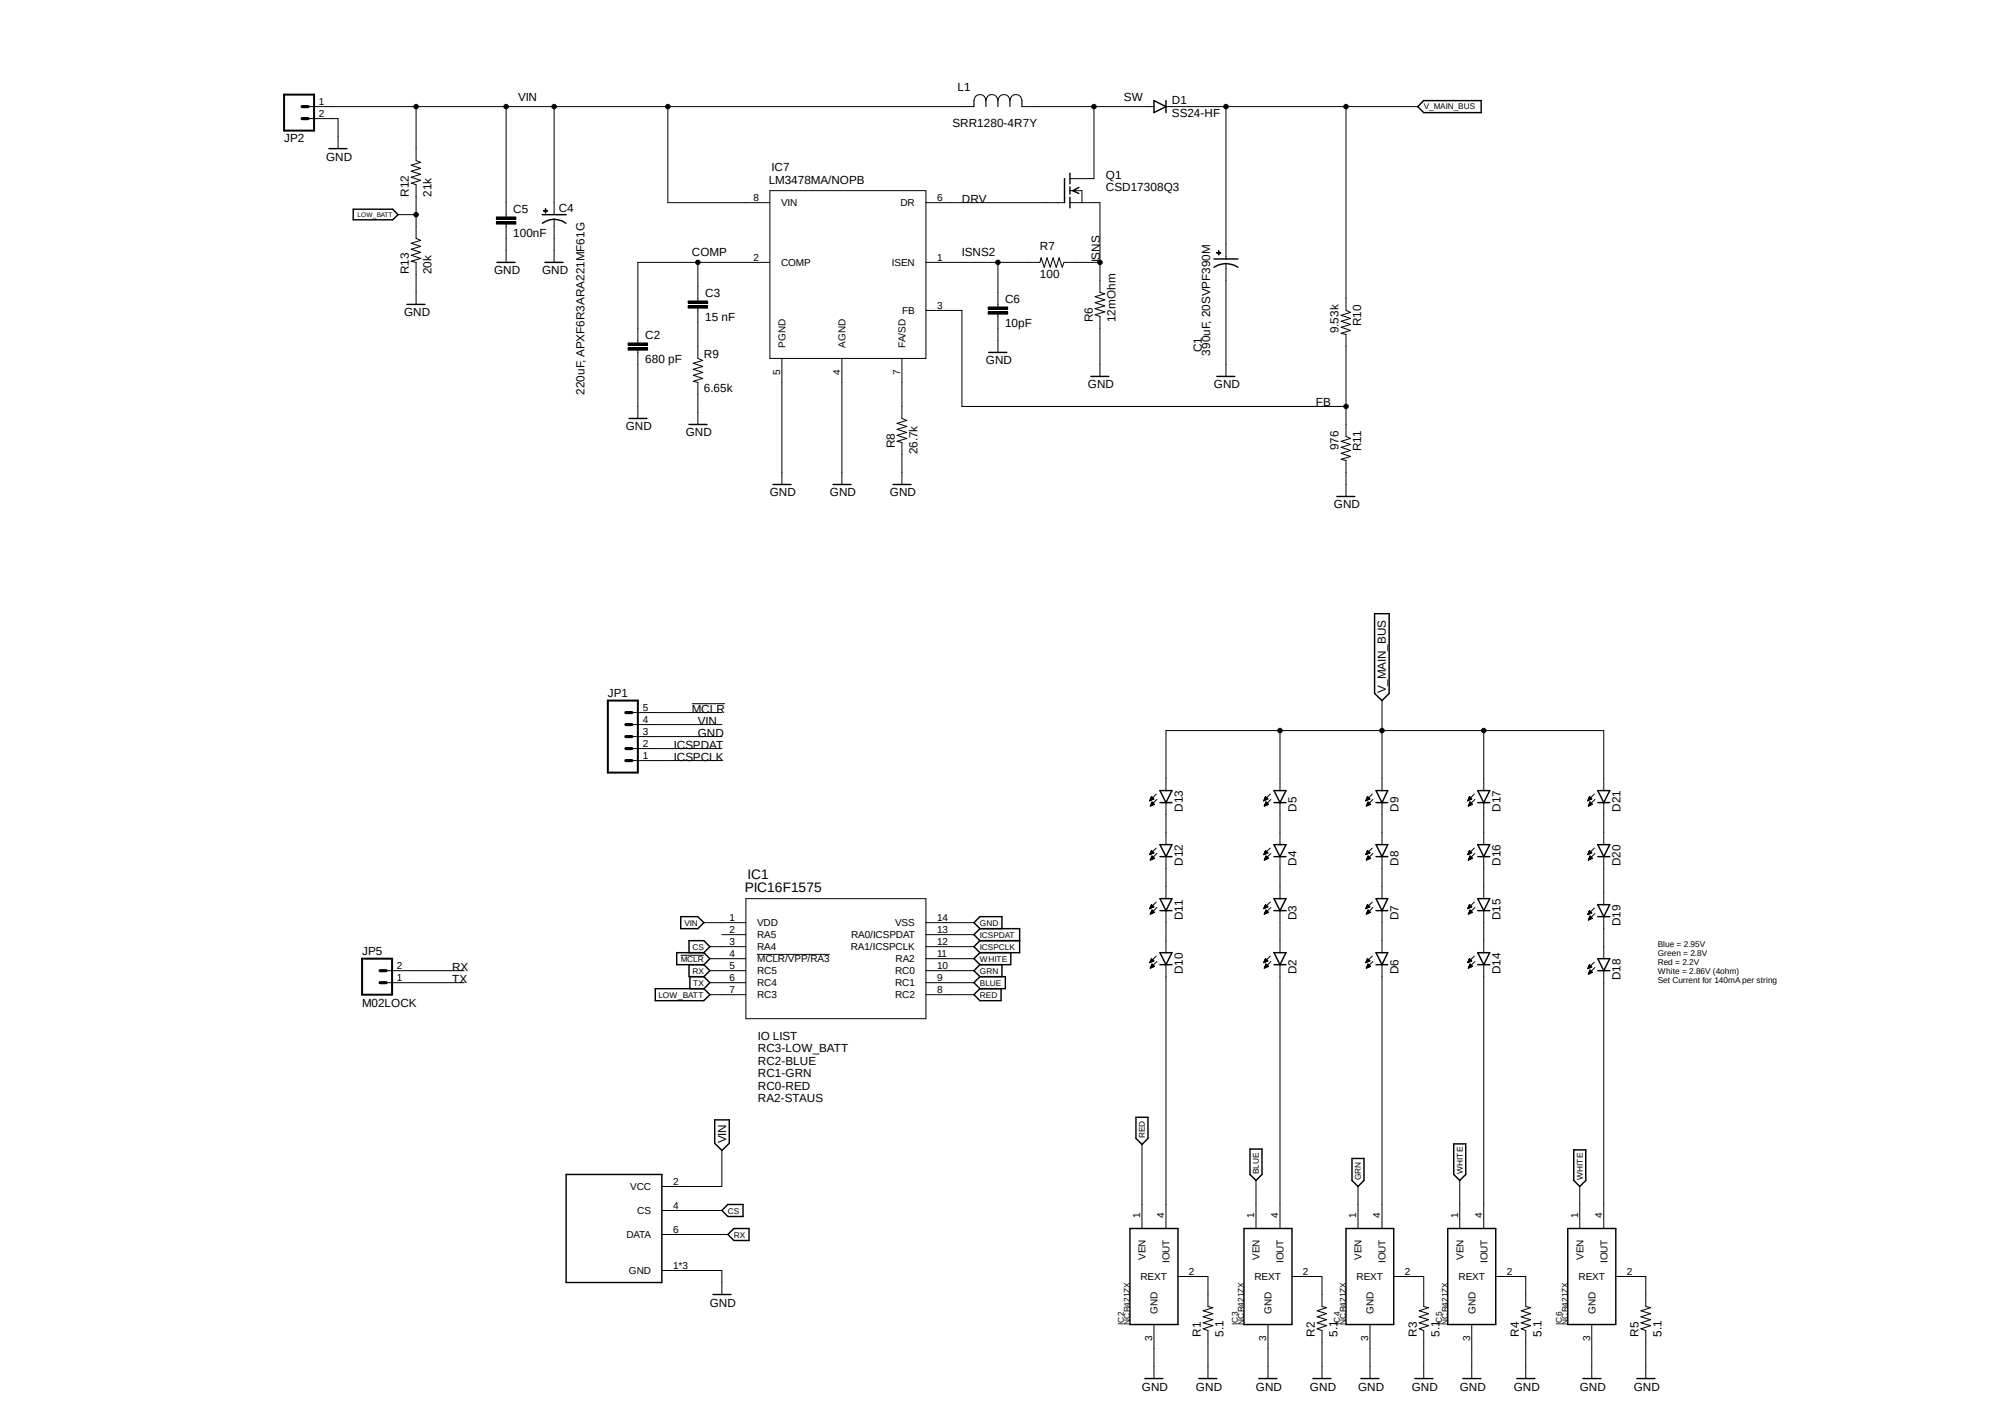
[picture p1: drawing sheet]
<svg xmlns="http://www.w3.org/2000/svg" width="297mm" height="210mm" viewBox="0 0 297 210" stroke-linecap="round" stroke-linejoin="round" font-family="sans-serif">
<path d="M41.6 11.6l222.6 194.8M264.2 11.6l-222.6 194.8" fill="none" stroke="#fff" stroke-width=".15"/>
<g fill="none" stroke="#000" stroke-width=".15">
<path d="M45.6 15.8h98.7M45.6 17.6h4.5v4.4M61.6 15.8v8l.7 .2-1.4 .5 1.4 .4-1.4 .5 1.4 .4-1.4 .4 1.4 .5-1.4 .4 .7 .2v8l.7 .3-1.4 .4 1.4 .5-1.4 .4 1.4 .5-1.4 .4 1.4 .5-1.4 .4 .7 .2v6.2M75 15.8v16.3M82.1 15.8v16M98.9 15.8v14.2h15.1M144.3 14.9a.89 .89 0 0 1 .9-.9 .89 .89 0 0 1 .8 .9 .89 .89 0 0 1 .9-.9 .89 .89 0 0 1 .9 .9 .89 .89 0 0 1 .9-.9 .89 .89 0 0 1 .9 .9 .89 .89 0 0 1 .9-.9 .89 .89 0 0 1 .9 .9M151.4 15.8h19.5M162.1 15.8v10.7h-3.6M172.7 15.8h37.3M181.6 15.8v22.6M199.4 15.8v30.2l.7 .3-1.4 .4 1.4 .5-1.4 .4 1.4 .4-1.4 .5 1.4 .4-1.4 .5 .7 .1v15.1l.7 .3-1.4 .5 1.4 .4-1.4 .5 1.4 .4-1.4 .4 1.4 .5-1.4 .4 .7 .2v5.3"/>
<path d="M59 31.8h2.6M73.5 32.9h2.9v.3h-2.9zM73.5 32.1h2.9v.4h-2.9zM75 33.2v5.7M80.5 31.2h.6v.1h-.6zM80.8 30.9h.1v.6h-.1zM82.1 32.5v6.4M103.4 38.9v5.7M114 28.2h23.2v24.9h-23.2zM114 38.9h-19.5v11.9M137.2 38.9h16.9l.1-.7 .5 1.4 .4-1.4 .5 1.4 .4-1.4 .5 1.4 .4-1.4 .5 1.4 .2-.7h5.3M137.2 30h20.4"/>
<path d="M147.8 38.9v6.6M158.5 30h4.4v13.3l.8 .2-1.5 .4 1.5 .5-1.5 .4 1.5 .5-1.5 .4 1.5 .5-1.5 .4 .7 .3v8.9M158.5 28.2h1.8v1.8M180.3 37.4h.5v.1h-.5zM180.5 37.2h.1v.6h-.1zM181.6 39.1v16.7M93 51.5h2.9v.4h-2.9zM93 50.8h2.9v.3h-2.9zM94.5 51.9v10.1M101.9 45.3h2.9v.3h-2.9zM101.9 44.6h2.9v.3h-2.9zM103.4 45.6v7.5l.7 .3-1.4 .4 1.4 .5-1.4 .4 1.4 .5-1.4 .4 1.4 .4-1.4 .5 .7 .1v6.3"/>
<path d="M115.8 53.1v18.7M124.7 53.1v18.7M133.6 53.1v8.9l.7 .3-1.4 .4 1.4 .5-1.4 .4 1.4 .5-1.4 .4 1.4 .4-1.4 .5 .7 .1v6.3M137.2 46h5.3v14.2h56.9M146.4 46.2h2.9v.3h-2.9zM146.4 45.5h2.9v.3h-2.9zM147.8 46.5v5.7M93.6 112.6h13.3M93.6 110.9h13.3M93.6 109.1h13.3M93.6 107.3h13.3M93.6 105.5h13.3"/>
<path d="M102.5 104.2h4.9M170.3 118.6h.1M170.3 118.5h.2M170.3 118.5h.3M170.4 118.4h.3M170.4 118.4h.5M170.4 119.4h.1M170.4 118.3h.5M170.4 119.3h.2M170.4 119.3h.3M170.5 118.3h.4M170.5 118.2h.3"/>
<path d="M170.5 119.2h.3M170.5 118.1h.2M170.5 119.2h.4M170.5 119.1h.5M170.6 118h.1M170.6 119h.3M170.6 118l-.3 .6M170.6 118l.3 .3-.6 .3M170.6 118.9h.2M170.6 118.8h.1M170.6 118.8l-.2 .6M170.6 118.8l.4 .3-.6 .3"/>
<path d="M171.3 117.6l-1 1M171.4 118.4l-1 1M172.7 117.1v-8.9h64.9v8.9M172.7 118.9v6.2M187.2 118.6h.1M187.2 118.5h.2M187.2 118.5h.3M187.3 118.4h.3M187.3 118.4h.4M187.3 119.4h.1M187.3 118.3h.5M187.3 118.3h.4"/>
<path d="M187.3 119.3h.2M187.3 119.3h.3M187.4 118.2h.3M187.4 118.2h.2M187.4 119.2h.3M187.4 119.2h.4M187.4 118.1h.2M187.4 119.1h.5M187.4 119h.4M187.5 118l-.3 .6M187.5 118l.3 .3-.6 .3M187.5 118h.1"/>
<path d="M187.5 119h.3M187.5 119h.2M187.5 118.9h.2M187.5 118.8l-.2 .6M187.5 118.8l.4 .3-.6 .3M187.5 118.8h.1M188.2 117.6l-1 1M188.3 118.4l-1 1M189.6 108.2v8.9M189.6 118.9v6.2M202.3 118.6h.1M202.4 118.5h.1"/>
<path d="M202.4 118.5h.2M202.4 118.4h.3M202.4 118.4h.5M202.4 119.4h.1M202.4 118.3h.5M202.4 119.3h.2M202.4 119.3h.3M202.5 118.2h.3M202.5 118.2h.2M202.5 119.2h.3M202.5 119.2h.4M202.5 118.1h.2"/>
<path d="M202.5 118h.1M202.5 119.1h.5M202.5 119h.4M202.6 118h.1M202.6 119h.3M202.6 119h.2M202.6 118l-.3 .6M202.6 118l.3 .3-.6 .3M202.6 118.9h.2M202.6 118.8h.1M202.6 118.8l-.2 .6M202.6 118.8l.4 .3-.6 .3"/>
<path d="M203.3 117.6l-1 1M203.4 118.4l-1 1M204.7 103.8v13.3M204.7 118.9v6.2M217.4 118.6h.1M217.4 118.5h.2M217.5 118.5h.2M217.5 118.4h.3M217.5 118.4h.4M217.5 119.4h.1M217.6 118.3h.4M217.6 119.3h.1"/>
<path d="M217.6 119.3h.2M217.6 118.2h.3M217.6 118.2h.2M217.6 119.2h.3M217.6 119.2h.5M217.6 118.1h.2M217.6 118h.2M217.6 119.1h.5M217.6 119h.5M217.7 119h.3M217.7 119h.2M217.7 118.9h.2"/>
<path d="M217.7 118.8h.1M217.8 118.8h.1M217.8 118.8l-.3 .6M217.8 118.8l.3 .3M218 118.3l-.3-.3-.3 .6M218 118.3l-.6 .3M218.1 119.1l-.6 .3M218.4 117.6l-1 1M218.5 118.4l-1 1M219.8 108.2v8.9M219.8 118.9v6.2M235.2 118.6h.1"/>
<path d="M235.2 118.5h.1M235.2 118.5h.3M235.2 118.4h.4M235.3 118.4h.4M235.3 118.3h.5M235.3 119.4h.1M235.3 119.3h.2M235.3 119.3h.3M235.3 119.2h.4M235.4 118.2h.3M235.4 118.2h.2M235.4 119.2h.4"/>
<path d="M235.4 118.1h.2M235.4 118h.1M235.4 119.1h.5M235.4 119h.4M235.5 119h.3M235.5 119h.2M235.5 118.9h.2M235.5 118.8h.1M235.8 118.3l-.3-.3-.3 .6M235.8 118.3l-.6 .3M235.9 119.1l-.4-.3-.2 .6M235.9 119.1l-.6 .3"/>
<path d="M236.2 117.6l-1 1M236.3 118.4l-1 1M237.6 118.9v6.2M104.3 136.7h6.2M106.9 138.4h3.6M110.5 133.1h26.7v17.8h-26.7zM137.2 136.7h7.1M137.2 138.4h7.1M170.3 134.6h.1M170.3 126.6h.1M170.3 134.5h.2M170.3 134.5h.3"/>
<path d="M170.3 126.5h.2M170.3 126.5h.3M170.4 134.4h.3M170.4 134.4h.5M170.4 135.4h.1M170.4 126.4h.3M170.4 126.4h.5M170.4 127.4h.1M170.4 134.3h.5M170.4 135.3h.2M170.4 135.3h.3M170.4 126.3h.5"/>
<path d="M170.4 127.3h.2M170.4 127.3h.3M170.5 134.2h.4M170.5 134.2h.3M170.5 135.2h.3M170.5 126.2h.4M170.5 126.2h.3M170.5 127.2h.3M170.5 134.1h.2M170.5 135.2h.4M170.5 135.1h.5M170.5 126.1h.2"/>
<path d="M170.5 127.2h.4M170.5 127.1h.5M170.6 134h.1M170.6 135h.3M170.6 126h.1M170.6 127h.3M170.6 134l-.3 .6M170.6 134l.3 .3-.6 .3M170.6 126l-.3 .6M170.6 126l.3 .3-.6 .3M170.6 134.9h.2M170.6 126.9h.2"/>
<path d="M170.6 134.8h.1M170.6 126.8h.1M170.6 134.8l-.2 .6M170.6 134.8l.4 .3-.6 .3M170.6 126.8l-.2 .6M170.6 126.8l.4 .3-.6 .3M171.3 133.6l-1 1M171.3 125.6l-1 1M171.4 134.4l-1 1M171.4 126.4l-1 1M172.7 126.9v6.2M172.7 134.9v6.2"/>
<path d="M187.2 134.6h.1M187.2 126.6h.1M187.2 134.5h.2M187.2 134.5h.3M187.2 126.5h.2M187.2 126.5h.3M187.3 134.4h.3M187.3 134.4h.4M187.3 135.4h.1M187.3 126.4h.3M187.3 126.4h.4M187.3 127.4h.1"/>
<path d="M187.3 134.3h.5M187.3 134.2h.4M187.3 135.3h.2M187.3 135.3h.3M187.3 126.3h.5M187.3 126.2h.4M187.3 127.3h.2M187.3 127.3h.3M187.4 134.2h.3M187.4 134.2h.2M187.4 135.2h.3M187.4 135.2h.4"/>
<path d="M187.4 126.2h.3M187.4 126.2h.2M187.4 127.2h.3M187.4 127.2h.4M187.4 134.1h.2M187.4 135.1h.5M187.4 135h.4M187.4 126.1h.2M187.4 127.1h.5M187.4 127h.4M187.5 134l-.3 .6M187.5 134l.3 .3-.6 .3"/>
<path d="M187.5 134h.1M187.5 135h.3M187.5 126l-.3 .6M187.5 126l.3 .3-.6 .3M187.5 126h.1M187.5 127h.3M187.5 135h.2M187.5 134.9h.2M187.5 127h.2M187.5 126.9h.2M187.5 134.8l-.2 .6M187.5 134.8l.4 .3-.6 .3"/>
<path d="M187.5 134.8h.1M187.5 126.8l-.2 .6M187.5 126.8l.4 .3-.6 .3M187.5 126.8h.1M188.2 133.6l-1 1M188.2 125.6l-1 1M188.3 134.4l-1 1M188.3 126.4l-1 1M189.6 126.9v6.2M189.6 134.9v6.2M202.3 134.6h.1M202.3 126.6h.1"/>
<path d="M202.4 134.5h.1M202.4 134.5h.2M202.4 126.5h.1M202.4 126.5h.2M202.4 134.4h.3M202.4 134.4h.5M202.4 135.4h.1M202.4 126.4h.3M202.4 126.4h.5M202.4 127.4h.1M202.4 134.3h.5M202.4 134.2h.5"/>
<path d="M202.4 135.3h.2M202.4 135.3h.3M202.4 126.3h.5M202.4 126.2h.5M202.4 127.3h.2M202.4 127.3h.3M202.5 134.2h.3M202.5 134.2h.2M202.5 135.2h.3M202.5 135.2h.4M202.5 126.2h.3M202.5 126.2h.2"/>
<path d="M202.5 127.2h.3M202.5 127.2h.4M202.5 134.1h.2M202.5 134h.1M202.5 135.1h.5M202.5 135h.4M202.5 126.1h.2M202.5 126h.1M202.5 127.1h.5M202.5 127h.4M202.6 134h.1M202.6 135h.3"/>
<path d="M202.6 135h.2M202.6 126h.1M202.6 127h.3M202.6 127h.2M202.6 134l-.3 .6M202.6 134l.3 .3-.6 .3M202.6 126l-.3 .6M202.6 126l.3 .3-.6 .3M202.6 134.9h.2M202.6 134.8h.1M202.6 126.9h.2M202.6 126.8h.1"/>
<path d="M202.6 134.8l-.2 .6M202.6 134.8l.4 .3-.6 .3M202.6 126.8l-.2 .6M202.6 126.8l.4 .3-.6 .3M203.3 133.6l-1 1M203.3 125.6l-1 1M203.4 126.4l-1 1M203.4 134.4l-1 1M204.7 126.9v6.2M204.7 134.9v6.2M217.4 134.6h.1M217.4 134.5h.2"/>
<path d="M217.4 126.6h.1M217.4 126.5h.2M217.5 134.5h.2M217.5 134.4h.3M217.5 126.5h.2M217.5 126.4h.3M217.5 134.4h.4M217.5 135.4h.1M217.5 126.4h.4M217.5 127.4h.1M217.6 134.3h.4M217.6 134.2h.4"/>
<path d="M217.6 135.3h.1M217.6 135.3h.2M217.6 126.3h.4M217.6 126.2h.4M217.6 127.3h.1M217.6 127.3h.2M217.6 134.2h.3M217.6 134.2h.2M217.6 135.2h.3M217.6 135.2h.5M217.6 126.2h.3M217.6 126.2h.2"/>
<path d="M217.6 127.2h.3M217.6 127.2h.5M217.6 134.1h.2M217.6 134h.2M217.6 135.1h.5M217.6 135h.5M217.6 126.1h.2M217.6 126h.2M217.6 127.1h.5M217.6 127h.5M217.7 135h.3M217.7 135h.2"/>
<path d="M217.7 127h.3M217.7 127h.2M217.7 134.9h.2M217.7 134.8h.1M217.7 126.9h.2M217.7 126.8h.1M217.8 134.8h.1M217.8 126.8h.1M217.8 134.8l-.3 .6M217.8 134.8l.3 .3M217.8 126.8l-.3 .6M217.8 126.8l.3 .3"/>
<path d="M218 134.3l-.3-.3-.3 .6M218 134.3l-.6 .3M218 126.3l-.3-.3-.3 .6M218 126.3l-.6 .3M218.1 135.1l-.6 .3M218.1 127.1l-.6 .3M218.4 133.6l-1 1M218.4 125.6l-1 1M218.5 134.4l-1 1M218.5 126.4l-1 1M219.8 126.9v6.2M219.8 134.9v6.2"/>
<path d="M235.2 126.6h.1M235.2 126.5h.1M235.2 135.4h.1M235.2 135.4h.2M235.2 135.3h.3M235.2 126.5h.3M235.2 126.4h.4M235.3 135.3h.4M235.3 135.2h.5M235.3 126.4h.4M235.3 126.3h.5M235.3 127.4h.1"/>
<path d="M235.3 127.3h.2M235.3 136.2h.1M235.3 135.1h.4M235.3 126.2h.5M235.3 127.3h.3M235.3 127.2h.4M235.3 136.2h.2M235.3 136.1h.3M235.4 135h.2M235.4 126.2h.3M235.4 126.2h.2M235.4 127.2h.4"/>
<path d="M235.4 136.1h.4M235.4 136h.5M235.4 135h.1M235.4 134.9h.1M235.4 126.1h.2M235.4 126h.1M235.4 127.1h.5M235.4 127h.4M235.4 136h.4M235.4 135.9h.4M235.5 127h.3M235.5 127h.2"/>
<path d="M235.5 135.8h.3M235.5 126.9h.2M235.5 126.8h.1M235.5 135.8h.2M235.5 135.8h.1M235.5 135.7l-.2 .6M235.5 135.7l.4 .3M235.5 135.7h.1M235.8 135.2l-.3-.3-.3 .6M235.8 135.2l-.6 .3M235.8 126.3l-.3-.3-.3 .6M235.8 126.3l-.6 .3"/>
<path d="M235.9 136l-.6 .3M235.9 127.1l-.4-.3-.2 .6M235.9 127.1l-.6 .3M236.2 134.5l-1 1M236.2 125.6l-1 1M236.3 135.3l-1 1M236.3 126.4l-1 1M237.6 126.9v7.1M237.6 135.8v6.2M57.2 143.8h11.5M57.2 145.5h11.5M100.8 141.5h3.5"/>
<path d="M105.2 140.2h5.3M105.2 142h5.3M105.2 143.8h5.3M105.2 145.5h5.3M105.2 147.3h5.3M112.1 141.4h10.8M137.2 140.2h7.1M137.2 142h7.1M137.2 143.8h7.1M137.2 145.5h7.1M137.2 147.3h7.1M170.3 142.6h.1"/>
<path d="M170.3 142.5h.2M170.3 142.5h.3M170.4 142.4h.3M170.4 142.4h.5M170.4 143.4h.1M170.4 142.3h.5M170.4 143.3h.2M170.4 143.3h.3M170.5 142.2h.4M170.5 142.2h.3M170.5 143.2h.3M170.5 142.1h.2"/>
<path d="M170.5 143.2h.4M170.5 143.1h.5M170.6 142h.1M170.6 143h.3M170.6 142l-.3 .6M170.6 142l.3 .3-.6 .3M170.6 142.9h.2M170.6 142.8h.1M170.6 142.8l-.2 .6M170.6 142.8l.4 .3-.6 .3M171.3 141.6l-1 1M171.4 142.4l-1 1"/>
<path d="M172.7 142.9v39M187.2 142.6h.1M187.2 142.5h.2M187.2 142.5h.3M187.3 142.4h.3M187.3 142.4h.4M187.3 143.4h.1M187.3 142.3h.5M187.3 142.2h.4M187.3 143.3h.2M187.3 143.3h.3M187.4 142.2h.3"/>
<path d="M187.4 142.2h.2M187.4 143.2h.3M187.4 143.2h.4M187.4 142.1h.2M187.4 143.1h.5M187.4 143h.4M187.5 142h.1M187.5 142l-.3 .6M187.5 142l.3 .3-.6 .3M187.5 143h.3M187.5 143h.2M187.5 142.9h.2"/>
<path d="M187.5 142.8l-.2 .6M187.5 142.8l.4 .3-.6 .3M187.5 142.8h.1M188.2 141.6l-1 1M188.3 142.4l-1 1M189.6 142.9v39M202.3 142.6h.1M202.4 142.5h.1M202.4 142.5h.2M202.4 142.4h.3M202.4 142.4h.5M202.4 143.4h.1"/>
<path d="M202.4 142.3h.5M202.4 142.2h.5M202.4 143.3h.2M202.4 143.3h.3M202.5 142.2h.3M202.5 142.2h.2M202.5 143.2h.3M202.5 143.2h.4M202.5 142.1h.2M202.5 142h.1M202.5 143.1h.5M202.5 143h.4"/>
<path d="M202.6 142h.1M202.6 143h.3M202.6 143h.2M202.6 142l-.3 .6M202.6 142l.3 .3-.6 .3M202.6 142.9h.2M202.6 142.8h.1M202.6 142.8l-.2 .6M202.6 142.8l.4 .3-.6 .3M203.3 141.6l-1 1M203.4 142.4l-1 1M204.7 142.9v39"/>
<path d="M217.4 142.6h.1M217.4 142.5h.2M217.5 142.5h.2M217.5 142.4h.3M217.5 142.4h.4M217.5 143.4h.1M217.6 142.3h.4M217.6 142.2h.4M217.6 143.3h.1M217.6 143.3h.2M217.6 142.2h.3M217.6 142.2h.2"/>
<path d="M217.6 143.2h.3M217.6 143.2h.5M217.6 142.1h.2M217.6 142h.2M217.6 143.1h.5M217.6 143h.5M217.7 143h.3M217.7 143h.2M217.7 142.9h.2M217.7 142.8h.1M217.8 142.8h.1M217.8 142.8l-.3 .6"/>
<path d="M217.8 142.8l.3 .3-.6 .3M218 142.3l-.3-.3-.3 .6M218 142.3l-.6 .3M218.4 141.6l-1 1M218.5 142.4l-1 1M219.8 142.9v39M235.2 143.4h.1M235.2 143.4h.2M235.2 143.3h.3M235.3 143.3h.4M235.3 143.2h.5M235.3 144.2h.1"/>
<path d="M235.3 143.1h.4M235.3 144.2h.2M235.3 144.1h.3M235.4 143h.2M235.4 144.1h.4M235.4 144h.5M235.4 143h.1M235.4 142.9h.1M235.4 144h.4M235.4 143.9h.4M235.5 143.8h.3M235.5 143.8h.1"/>
<path d="M235.5 143.8h.2M235.5 143.7l-.2 .6M235.5 143.7l.4 .3M235.5 143.7h.1M235.8 143.2l-.3-.3-.3 .6M235.8 143.2l-.6 .3M235.9 144l-.6 .3M236.2 142.5l-1 1M236.3 143.3l-1 1M237.6 143.8v38.1M98 179.3h8.9M106.9 170.4v5.3h-8.9"/>
<path d="M169.2 169.5v12.4M186.1 174.8v7.1M201.2 175.7v6.2M216.2 174.8v7.1M234 175.7v6.2M98 188.2h8.9v3.5M98 182.8h9.8M170.9 196.2v8M174.5 189.1h4.4v4.4l.8 .2-1.5 .4 1.5 .5-1.5 .4 1.5 .5-1.5 .4 1.5 .4-1.5 .5 .7 .3v7.1M187.8 196.2v8M191.4 189.1h4.4v4.4l.7 .2-1.4 .4 1.4 .5-1.4 .4 1.4 .5-1.4 .4 1.4 .4-1.4 .5 .7 .3v7.1M202.9 196.2v8"/>
<path d="M206.5 189.1h4.4v4.4l.7 .2-1.4 .4 1.4 .5-1.4 .4 1.4 .5-1.4 .4 1.4 .4-1.4 .5 .7 .3v7.1M218 196.2v8M221.6 189.1h4.4v4.4l.7 .2-1.4 .4 1.4 .5-1.4 .4 1.4 .5-1.4 .4 1.4 .4-1.4 .5 .7 .3v7.1M235.8 196.2v8M239.4 189.1h4.4v4.4l.7 .2-1.4 .4 1.4 .5-1.4 .4 1.4 .5-1.4 .4 1.4 .4-1.4 .5 .7 .3v7.1"/>
<circle cx="61.6" cy="15.8" r=".33"/>
<circle cx="75" cy="15.8" r=".33"/>
<circle cx="82.1" cy="15.8" r=".33"/>
<circle cx="98.9" cy="15.8" r=".33"/>
<circle cx="162.1" cy="15.8" r=".33"/>
<circle cx="181.6" cy="15.8" r=".33"/>
<circle cx="199.4" cy="15.8" r=".33"/>
<circle cx="61.6" cy="31.8" r=".33"/>
<circle cx="103.4" cy="38.9" r=".33"/>
<circle cx="147.8" cy="38.9" r=".33"/>
<circle cx="162.9" cy="38.9" r=".33"/>
<circle cx="199.4" cy="60.2" r=".33"/>
<circle cx="189.6" cy="108.2" r=".33"/>
<circle cx="204.7" cy="108.2" r=".33"/>
<circle cx="219.8" cy="108.2" r=".33"/>
</g>
<g fill="none" stroke="#000" stroke-width=".21">
<path d="M170.9 14.9l1.8 .9-1.8 .9zM172.7 14.9v1.8M210.9 14.9h8.5v1.8h-8.5l-.9-.9zM48.7 22h2.7M52.3 31h5.9l.8 .8-.8 .8h-5.9zM73.6 38.9h2.7M80.3 31.8h3.6M80.3 33.1a2.84 2.84 0 0 1 3.5 0M80.7 38.9h2.7M157.7 26.5v3.5M158.5 25.7v1.5M158.5 27.7v1"/>
<path d="M158.5 29.2v1.6M159.8 27.8l-.9 .4 .9 .5M179.8 39.6a3.1 3.1 0 0 1 3.6 0M179.8 38.4h3.6M60.3 45.1h2.6M146.5 52.2h2.6M161.6 55.8h2.7M180.3 55.8h2.6M93.2 62h2.6M102.1 62.9h2.6M114.5 71.8h2.7M123.4 71.8h2.7"/>
<path d="M132.3 71.8h2.7M198 73.5h2.7M203.6 90.9h2.2v11.8l-1.1 1.1-1.1-1.1zM171.8 118.9h1.8M171.8 117.1h1.8l-.9 1.8zM188.7 117.1h1.8l-.9 1.8zM188.7 118.9h1.8M203.8 118.9h1.8M203.8 117.1h1.8l-.9 1.8zM218.9 118.9h1.8M218.9 117.1h1.8l-.9 1.8zM236.7 118.9h1.8"/>
<path d="M236.7 117.1h1.8l-.9 1.8zM100.8 135.8h2.6l.9 .9-.9 .8h-2.6zM145.2 137.5h5.8v3.6h-5.8M145.2 137.5l-.9 .9 .9 .9M145.2 139.3h5.8M145.2 139.3l-.9 .9 .9 .9M145.2 137.5l-.9-.8 .9-.9h3.2v1.7M171.8 134.9h1.8M171.8 133.1h1.8l-.9 1.8zM171.8 126.9h1.8M171.8 125.1h1.8l-.9 1.8zM188.7 133.1h1.8l-.9 1.8z"/>
<path d="M188.7 134.9h1.8M188.7 125.1h1.8l-.9 1.8zM188.7 126.9h1.8M203.8 134.9h1.8M203.8 133.1h1.8l-.9 1.8zM203.8 126.9h1.8M203.8 125.1h1.8l-.9 1.8zM218.9 134.9h1.8M218.9 133.1h1.8l-.9 1.8zM218.9 126.9h1.8M218.9 125.1h1.8l-.9 1.8zM236.7 135.8h1.8"/>
<path d="M236.7 126.9h1.8M236.7 125.1h1.8l-.9 1.8zM236.7 134h1.8l-.9 1.8zM97.1 146.4h7.2l.9 .9-.9 .9h-7.2zM102.1 141.1v-1.8h2.2l.9 .9-.9 .9M102.1 142.9v1.8h2.2M102.2 144.7v1.7M104.3 141.1l.9 .9-.9 .9M104.3 141.1h-4.1v1.8h4.1M104.3 142.9l.9 .9-.9 .9M104.3 144.7l.9 .8-.9 .9M145.2 144.7h3.7v1.7h-3.7"/>
<path d="M145.2 142.9l-.9 .9 .9 .9M145.2 146.4l-.9 .9 .9 .9h3.1v-1.8M145.2 144.7l-.9 .8 .9 .9M145.2 141.1l-.9 .9 .9 .9M148.4 142.9v1.8M149.7 141.1v1.8h-4.5M171.8 142.9h1.8M171.8 141.1h1.8l-.9 1.8zM188.7 142.9h1.8M188.7 141.1h1.8l-.9 1.8zM203.8 142.9h1.8M203.8 141.1h1.8l-.9 1.8z"/>
<path d="M218.9 142.9h1.8M218.9 141.1h1.8l-.9 1.8zM236.7 142h1.8l-.9 1.8zM236.7 143.8h1.8M83.9 173.9h14.1v16h-14.1zM105.9 165.9h2.1v3.4l-1.1 1.1-1-1.1zM106.9 179.3l.9-.9h2.3v1.8h-2.3zM168.3 165.5h1.8v3.1l-.9 .9-.9-.9zM185.2 170.2h1.7v3.7l-.8 .9-.9-.9zM200.3 171.6h1.8v3.2l-.9 .9-.9-.9zM215.3 169.4h1.8v4.5l-.9 .9-.9-.9zM233.1 170.3h1.8v4.5l-.9 .9-.9-.9z"/>
<path d="M105.6 191.7h2.7M107.8 182.8l.9-.9h2.3v1.8h-2.3zM167.4 181.9h7.1v14.3h-7.1zM184.3 181.9h7.1v14.3h-7.1zM199.4 181.9h7.1v14.3h-7.1zM214.5 181.9h7.1v14.3h-7.1zM232.2 181.9h7.2v14.3h-7.2zM169.6 204.2h2.7M177.6 204.2h2.7M186.5 204.2h2.6M194.5 204.2h2.6M201.6 204.2h2.7"/>
<path d="M209.6 204.2h2.7M216.7 204.2h2.7M224.7 204.2h2.7M234.5 204.2h2.7M242.5 204.2h2.7"/>
</g>
<path d="M42.1 14h4.4v5.3h-4.4zM90 103.8h4.5v10.6h-4.5zM53.6 142h4.5v5.3h-4.5z" fill="none" stroke="#000" stroke-width=".3"/>
<path d="M44.7 17.6h.9M44.7 15.8h.9M92.7 109.1h.9M92.7 110.9h.9M92.7 112.6h.9M92.7 105.5h.9M92.7 107.3h.9M56.3 143.8h.9M56.3 145.5h.9" fill="none" stroke="#000" stroke-width=".47"/>
<path d="M144.3 14.9v.9M146 14.9v.9M147.8 14.9v.9M149.6 14.9v.9M151.4 14.9v.9" fill="none" stroke="#000" stroke-width=".17"/>
<g fill="#000">
<path d="M80.5 31.2h.6v.1h-.6z" fill-rule="evenodd"/>
<path d="M80.8 30.9h.1v.6h-.1z" fill-rule="evenodd"/>
<path d="M180.3 37.4h.5v.1h-.5z" fill-rule="evenodd"/>
<path d="M180.5 37.2h.1v.6h-.1z" fill-rule="evenodd"/>
<circle cx="61.6" cy="15.8" r=".33"/>
<circle cx="75" cy="15.8" r=".33"/>
<circle cx="82.1" cy="15.8" r=".33"/>
<circle cx="98.9" cy="15.8" r=".33"/>
<circle cx="162.1" cy="15.8" r=".33"/>
<circle cx="181.6" cy="15.8" r=".33"/>
<circle cx="199.4" cy="15.8" r=".33"/>
<circle cx="61.6" cy="31.8" r=".33"/>
<circle cx="103.4" cy="38.9" r=".33"/>
<circle cx="147.8" cy="38.9" r=".33"/>
<circle cx="162.9" cy="38.9" r=".33"/>
<circle cx="199.4" cy="60.2" r=".33"/>
<circle cx="189.6" cy="108.2" r=".33"/>
<circle cx="204.7" cy="108.2" r=".33"/>
<circle cx="219.8" cy="108.2" r=".33"/>
</g>
<path d="M73.5 33h2.9M73.5 32.3h2.9M93 51.7h2.9M93 51h2.9M101.9 45.5h2.9M101.9 44.7h2.9M146.4 46.4h2.9M146.4 45.6h2.9" fill="none" stroke="#000" stroke-width=".34"/>
<g font-size="2">
<text x="110.7" y="130.3">IC1</text>
<text x="110.3" y="132">PIC16F1575</text>
</g>
<g font-size="1.7">
<text x="76.8" y="14.9">VIN</text>
<text x="141.9" y="13.4">L1</text>
<text x="166.5" y="14.9">SW</text>
<text x="173.6" y="17.4">SS24-HF</text>
<text x="173.6" y="15.5">D1</text>
<text x="42.1" y="21.1">JP2</text>
<text x="48.3" y="23.8">GND</text>
<text x="141.1" y="18.8">SRR1280-4R7Y</text>
<text x="60.6" y="29.1" transform="rotate(-90 60.6 29.1)">R12</text>
<text x="63.9" y="29.1" transform="rotate(-90 63.9 29.1)">21k</text>
<text x="113.9" y="27.2">LM3478MA/NOPB</text>
<text x="114.3" y="25.4">IC7</text>
<text x="163.8" y="28.2">CSD17308Q3</text>
<text x="163.8" y="26.5">Q1</text>
<text x="76" y="35.1">100nF</text>
<text x="76" y="31.5">C5</text>
<text x="82.8" y="31.3">C4</text>
<text x="142.5" y="30">DRV</text>
<text x="60.6" y="40.6" transform="rotate(-90 60.6 40.6)">R13</text>
<text x="63.9" y="40.6" transform="rotate(-90 63.9 40.6)">20k</text>
<text x="73.2" y="40.6">GND</text>
<text x="80.3" y="40.6">GND</text>
<text x="102.5" y="38">COMP</text>
<text x="142.5" y="38">ISNS2</text>
<text x="154.1" y="41.2">100</text>
<text x="154.1" y="37">R7</text>
<text x="162.9" y="38.9" transform="rotate(-90 162.9 38.9)">ISNS</text>
<text x="59.9" y="46.9">GND</text>
<text x="104.5" y="47.5">15 nF</text>
<text x="104.5" y="43.9">C3</text>
<text x="148.9" y="44.8">C6</text>
<text x="161.9" y="47.8" transform="rotate(-90 161.9 47.8)">R6</text>
<text x="165.2" y="47.8" transform="rotate(-90 165.2 47.8)">12mOhm</text>
<text x="95.6" y="53.7">680 pF</text>
<text x="95.6" y="50.2">C2</text>
<text x="104.3" y="53">R9</text>
<text x="146" y="54">GND</text>
<text x="148.9" y="48.4">10pF</text>
<text x="178" y="52.2" transform="rotate(-90 178 52.2)">C1</text>
<text x="179.3" y="52.7" transform="rotate(-90 179.3 52.7)">390uF, 20SVPF390M</text>
<text x="198.3" y="49.4" transform="rotate(-90 198.3 49.4)">9.53k</text>
<text x="201.6" y="48.3" transform="rotate(-90 201.6 48.3)">R10</text>
<text x="86.6" y="58.5" transform="rotate(-90 86.6 58.5)">220uF, APXF6R3ARA221MF61G</text>
<text x="104.3" y="58.1">6.65k</text>
<text x="161.2" y="57.5">GND</text>
<text x="179.8" y="57.5">GND</text>
<text x="92.7" y="63.8">GND</text>
<text x="101.6" y="64.6">GND</text>
<text x="194.9" y="60.2">FB</text>
<text x="132.5" y="66.4" transform="rotate(-90 132.5 66.4)">R8</text>
<text x="135.9" y="67.3" transform="rotate(-90 135.9 67.3)">26.7k</text>
<text x="198.3" y="66.7" transform="rotate(-90 198.3 66.7)">976</text>
<text x="201.6" y="66.8" transform="rotate(-90 201.6 66.8)">R11</text>
<text x="114" y="73.5">GND</text>
<text x="122.9" y="73.5">GND</text>
<text x="131.8" y="73.5">GND</text>
<text x="197.6" y="75.3">GND</text>
<text x="90" y="103.2">JP1</text>
<text x="102.5" y="105.5">MCLR</text>
<text x="103.4" y="107.3">VIN</text>
<text x="205.3" y="102.7" transform="rotate(-90 205.3 102.7)">V_MAIN_BUS</text>
<text x="99.8" y="110.9">ICSPDAT</text>
<text x="99.8" y="112.6">ICSPCLK</text>
<text x="103.4" y="109.1">GND</text>
<text x="175.2" y="120.3" transform="rotate(-90 175.2 120.3)">D13</text>
<text x="192.1" y="120.3" transform="rotate(-90 192.1 120.3)">D5</text>
<text x="207.2" y="120.3" transform="rotate(-90 207.2 120.3)">D9</text>
<text x="222.3" y="120.3" transform="rotate(-90 222.3 120.3)">D17</text>
<text x="240.1" y="120.3" transform="rotate(-90 240.1 120.3)">D21</text>
<text x="175.2" y="128.3" transform="rotate(-90 175.2 128.3)">D12</text>
<text x="192.1" y="128.3" transform="rotate(-90 192.1 128.3)">D4</text>
<text x="207.2" y="128.3" transform="rotate(-90 207.2 128.3)">D8</text>
<text x="222.3" y="128.3" transform="rotate(-90 222.3 128.3)">D16</text>
<text x="240.1" y="128.3" transform="rotate(-90 240.1 128.3)">D20</text>
<text x="175.2" y="136.3" transform="rotate(-90 175.2 136.3)">D11</text>
<text x="192.1" y="136.3" transform="rotate(-90 192.1 136.3)">D3</text>
<text x="207.2" y="136.3" transform="rotate(-90 207.2 136.3)">D7</text>
<text x="222.3" y="136.3" transform="rotate(-90 222.3 136.3)">D15</text>
<text x="240.1" y="137.2" transform="rotate(-90 240.1 137.2)">D19</text>
<text x="53.6" y="141.4">JP5</text>
<text x="67" y="143.8">RX</text>
<text x="53.6" y="149.1">M02LOCK</text>
<text x="67" y="145.5">TX</text>
<text x="175.2" y="144.3" transform="rotate(-90 175.2 144.3)">D10</text>
<text x="192.1" y="144.3" transform="rotate(-90 192.1 144.3)">D2</text>
<text x="207.2" y="144.3" transform="rotate(-90 207.2 144.3)">D6</text>
<text x="222.3" y="144.3" transform="rotate(-90 222.3 144.3)">D14</text>
<text x="240.1" y="145.2" transform="rotate(-90 240.1 145.2)">D18</text>
<text x="112.3" y="154">IO LIST</text>
<text x="112.3" y="155.8">RC3-LOW_BATT</text>
<text x="112.3" y="157.7">RC2-BLUE</text>
<text x="112.3" y="159.6">RC1-GRN</text>
<text x="112.3" y="161.4">RC0-RED</text>
<text x="112.3" y="163.3">RA2-STAUS</text>
<text x="107.6" y="169.3" transform="rotate(-90 107.6 169.3)">VIN</text>
<text x="105.2" y="193.5">GND</text>
<text x="177.9" y="197.9" transform="rotate(-90 177.9 197.9)">R1</text>
<text x="181.2" y="197.9" transform="rotate(-90 181.2 197.9)">5.1</text>
<text x="194.8" y="197.9" transform="rotate(-90 194.8 197.9)">R2</text>
<text x="198.1" y="197.9" transform="rotate(-90 198.1 197.9)">5.1</text>
<text x="209.9" y="197.9" transform="rotate(-90 209.9 197.9)">R3</text>
<text x="213.2" y="197.9" transform="rotate(-90 213.2 197.9)">5.1</text>
<text x="225" y="197.9" transform="rotate(-90 225 197.9)">R4</text>
<text x="228.3" y="197.9" transform="rotate(-90 228.3 197.9)">5.1</text>
<text x="242.7" y="197.9" transform="rotate(-90 242.7 197.9)">R5</text>
<text x="246.1" y="197.9" transform="rotate(-90 246.1 197.9)">5.1</text>
<text x="169.2" y="206">GND</text>
<text x="177.2" y="206">GND</text>
<text x="186.1" y="206">GND</text>
<text x="194.1" y="206">GND</text>
<text x="201.2" y="206">GND</text>
<text x="209.1" y="206">GND</text>
<text x="216.2" y="206">GND</text>
<text x="224.2" y="206">GND</text>
<text x="234" y="206">GND</text>
<text x="242" y="206">GND</text>
</g>
<g font-size="1.5">
<text x="47.2" y="15.5">1</text>
<text x="47.2" y="17.3">2</text>
<text x="111.6" y="29.8">8</text>
<text x="138.8" y="29.8">6</text>
<text x="115.7" y="30.5">VIN</text>
<text x="133.4" y="30.5">DR</text>
<text x="111.6" y="38.7">2</text>
<text x="115.7" y="39.4">COMP</text>
<text x="132.1" y="39.4">ISEN</text>
<text x="138.8" y="38.7">1</text>
<text x="133.6" y="46.5">FB</text>
<text x="138.8" y="45.8">3</text>
<text x="116.4" y="51.5" transform="rotate(-90 116.4 51.5)">PGND</text>
<text x="125.3" y="51.5" transform="rotate(-90 125.3 51.5)">AGND</text>
<text x="134.2" y="51.5" transform="rotate(-90 134.2 51.5)">FA/SD</text>
<text x="115.6" y="55.5" transform="rotate(-90 115.6 55.5)">5</text>
<text x="124.5" y="55.5" transform="rotate(-90 124.5 55.5)">4</text>
<text x="133.4" y="55.5" transform="rotate(-90 133.4 55.5)">7</text>
<text x="95.2" y="107.1">4</text>
<text x="95.2" y="105.3">5</text>
<text x="95.2" y="112.4">1</text>
<text x="95.2" y="110.6">2</text>
<text x="95.2" y="108.8">3</text>
<text x="108.1" y="136.4">1</text>
<text x="112.1" y="137.2">VDD</text>
<text x="132.6" y="137.2">VSS</text>
<text x="138.8" y="136.4">14</text>
<text x="58.8" y="143.5">2</text>
<text x="108.1" y="138.2">2</text>
<text x="108.1" y="140">3</text>
<text x="108.1" y="141.7">4</text>
<text x="108.1" y="143.5">5</text>
<text x="112.1" y="138.9">RA5</text>
<text x="112.1" y="140.7">RA4</text>
<text x="112.1" y="142.5">MCLR/VPP/RA3</text>
<text x="126" y="140.7">RA1/ICSPCLK</text>
<text x="126.1" y="138.9">RA0/ICSPDAT</text>
<text x="132.7" y="142.5">RA2</text>
<text x="138.8" y="143.5">10</text>
<text x="138.8" y="141.7">11</text>
<text x="138.8" y="140">12</text>
<text x="138.8" y="138.2">13</text>
<text x="58.8" y="145.3">1</text>
<text x="108.1" y="145.3">6</text>
<text x="108.1" y="147.1">7</text>
<text x="112.1" y="144.3">RC5</text>
<text x="112.1" y="146">RC4</text>
<text x="112.1" y="147.8">RC3</text>
<text x="132.6" y="147.8">RC2</text>
<text x="132.6" y="146">RC1</text>
<text x="132.6" y="144.3">RC0</text>
<text x="138.8" y="147.1">8</text>
<text x="138.8" y="145.3">9</text>
<text x="93.3" y="176.3">VCC</text>
<text x="94.4" y="179.8">CS</text>
<text x="99.7" y="175.5">2</text>
<text x="99.7" y="179">4</text>
<text x="92.8" y="183.4">DATA</text>
<text x="99.7" y="182.6">6</text>
<text x="168.9" y="180.3" transform="rotate(-90 168.9 180.3)">1</text>
<text x="172.5" y="180.3" transform="rotate(-90 172.5 180.3)">4</text>
<text x="185.8" y="180.3" transform="rotate(-90 185.8 180.3)">1</text>
<text x="189.4" y="180.3" transform="rotate(-90 189.4 180.3)">4</text>
<text x="200.9" y="180.3" transform="rotate(-90 200.9 180.3)">1</text>
<text x="204.5" y="180.3" transform="rotate(-90 204.5 180.3)">4</text>
<text x="216" y="180.3" transform="rotate(-90 216 180.3)">1</text>
<text x="219.6" y="180.3" transform="rotate(-90 219.6 180.3)">4</text>
<text x="233.8" y="180.3" transform="rotate(-90 233.8 180.3)">1</text>
<text x="237.3" y="180.3" transform="rotate(-90 237.3 180.3)">4</text>
<text x="93.2" y="188.7">GND</text>
<text x="99.7" y="187.9">1*3</text>
<text x="169" y="189.6">REXT</text>
<text x="169.7" y="186.6" transform="rotate(-90 169.7 186.6)">VEN</text>
<text x="173.2" y="187.1" transform="rotate(-90 173.2 187.1)">IOUT</text>
<text x="176.1" y="188.8">2</text>
<text x="185.8" y="189.6">REXT</text>
<text x="186.6" y="186.6" transform="rotate(-90 186.6 186.6)">VEN</text>
<text x="190.1" y="187.1" transform="rotate(-90 190.1 187.1)">IOUT</text>
<text x="193" y="188.8">2</text>
<text x="201" y="189.6">REXT</text>
<text x="201.7" y="186.6" transform="rotate(-90 201.7 186.6)">VEN</text>
<text x="205.2" y="187.1" transform="rotate(-90 205.2 187.1)">IOUT</text>
<text x="208.1" y="188.8">2</text>
<text x="216.1" y="189.6">REXT</text>
<text x="216.8" y="186.6" transform="rotate(-90 216.8 186.6)">VEN</text>
<text x="220.3" y="187.1" transform="rotate(-90 220.3 187.1)">IOUT</text>
<text x="223.2" y="188.8">2</text>
<text x="233.8" y="189.6">REXT</text>
<text x="234.6" y="186.6" transform="rotate(-90 234.6 186.6)">VEN</text>
<text x="238.1" y="187.1" transform="rotate(-90 238.1 187.1)">IOUT</text>
<text x="241" y="188.8">2</text>
<text x="171.5" y="194.6" transform="rotate(-90 171.5 194.6)">GND</text>
<text x="188.3" y="194.6" transform="rotate(-90 188.3 194.6)">GND</text>
<text x="203.5" y="194.6" transform="rotate(-90 203.5 194.6)">GND</text>
<text x="218.6" y="194.6" transform="rotate(-90 218.6 194.6)">GND</text>
<text x="236.3" y="194.6" transform="rotate(-90 236.3 194.6)">GND</text>
<text x="170.7" y="198.6" transform="rotate(-90 170.7 198.6)">3</text>
<text x="187.6" y="198.6" transform="rotate(-90 187.6 198.6)">3</text>
<text x="202.7" y="198.6" transform="rotate(-90 202.7 198.6)">3</text>
<text x="217.8" y="198.6" transform="rotate(-90 217.8 198.6)">3</text>
<text x="235.5" y="198.6" transform="rotate(-90 235.5 198.6)">3</text>
</g>
<g font-size="1.2">
<text x="210.9" y="16.2">V_MAIN_BUS</text>
<text x="101.4" y="137.1">VIN</text>
<text x="145.2" y="137.1">GND</text>
<text x="100.8" y="142.4">MCLR</text>
<text x="102.6" y="140.6">CS</text>
<text x="145.2" y="138.9">ICSPDAT</text>
<text x="145.2" y="140.6">ICSPCLK</text>
<text x="145.2" y="142.4">WHITE</text>
<text x="245.6" y="140.3">Blue = 2.95V</text>
<text x="245.6" y="141.6">Green = 2.8V</text>
<text x="245.6" y="142.9">Red = 2.2V</text>
<text x="97.5" y="147.7">LOW_BATT</text>
<text x="102.6" y="144.2">RX</text>
<text x="102.7" y="146">TX</text>
<text x="145.2" y="144.2">GRN</text>
<text x="145.2" y="147.7">RED</text>
<text x="145.2" y="146">BLUE</text>
<text x="245.6" y="144.2">White = 2.86V (4ohm)</text>
<text x="245.6" y="145.5">Set Current for 140mA per string</text>
<text x="169.6" y="168.6" transform="rotate(-90 169.6 168.6)">RED</text>
<text x="186.5" y="173.9" transform="rotate(-90 186.5 173.9)">BLUE</text>
<text x="216.7" y="173.9" transform="rotate(-90 216.7 173.9)">WHITE</text>
<text x="107.8" y="179.7">CS</text>
<text x="201.6" y="174.8" transform="rotate(-90 201.6 174.8)">GRN</text>
<text x="234.5" y="174.8" transform="rotate(-90 234.5 174.8)">WHITE</text>
<text x="108.7" y="183.3">RX</text>
<text x="166.5" y="196.2" transform="rotate(-90 166.5 196.2)">IC2</text>
<text x="167.4" y="196.2" transform="rotate(-90 167.4 196.2)">NCR421ZX</text>
<text x="183.4" y="196.2" transform="rotate(-90 183.4 196.2)">IC3</text>
<text x="184.3" y="196.2" transform="rotate(-90 184.3 196.2)">NCR421ZX</text>
<text x="198.5" y="196.2" transform="rotate(-90 198.5 196.2)">IC4</text>
<text x="199.4" y="196.2" transform="rotate(-90 199.4 196.2)">NCR421ZX</text>
<text x="213.6" y="196.2" transform="rotate(-90 213.6 196.2)">IC5</text>
<text x="214.5" y="196.2" transform="rotate(-90 214.5 196.2)">NCR421ZX</text>
<text x="231.3" y="196.2" transform="rotate(-90 231.3 196.2)">IC6</text>
<text x="232.2" y="196.2" transform="rotate(-90 232.2 196.2)">NCR421ZX</text>
</g>
<text font-size="1" x="53" y="32.1">LOW_BATT</text>
</svg>
